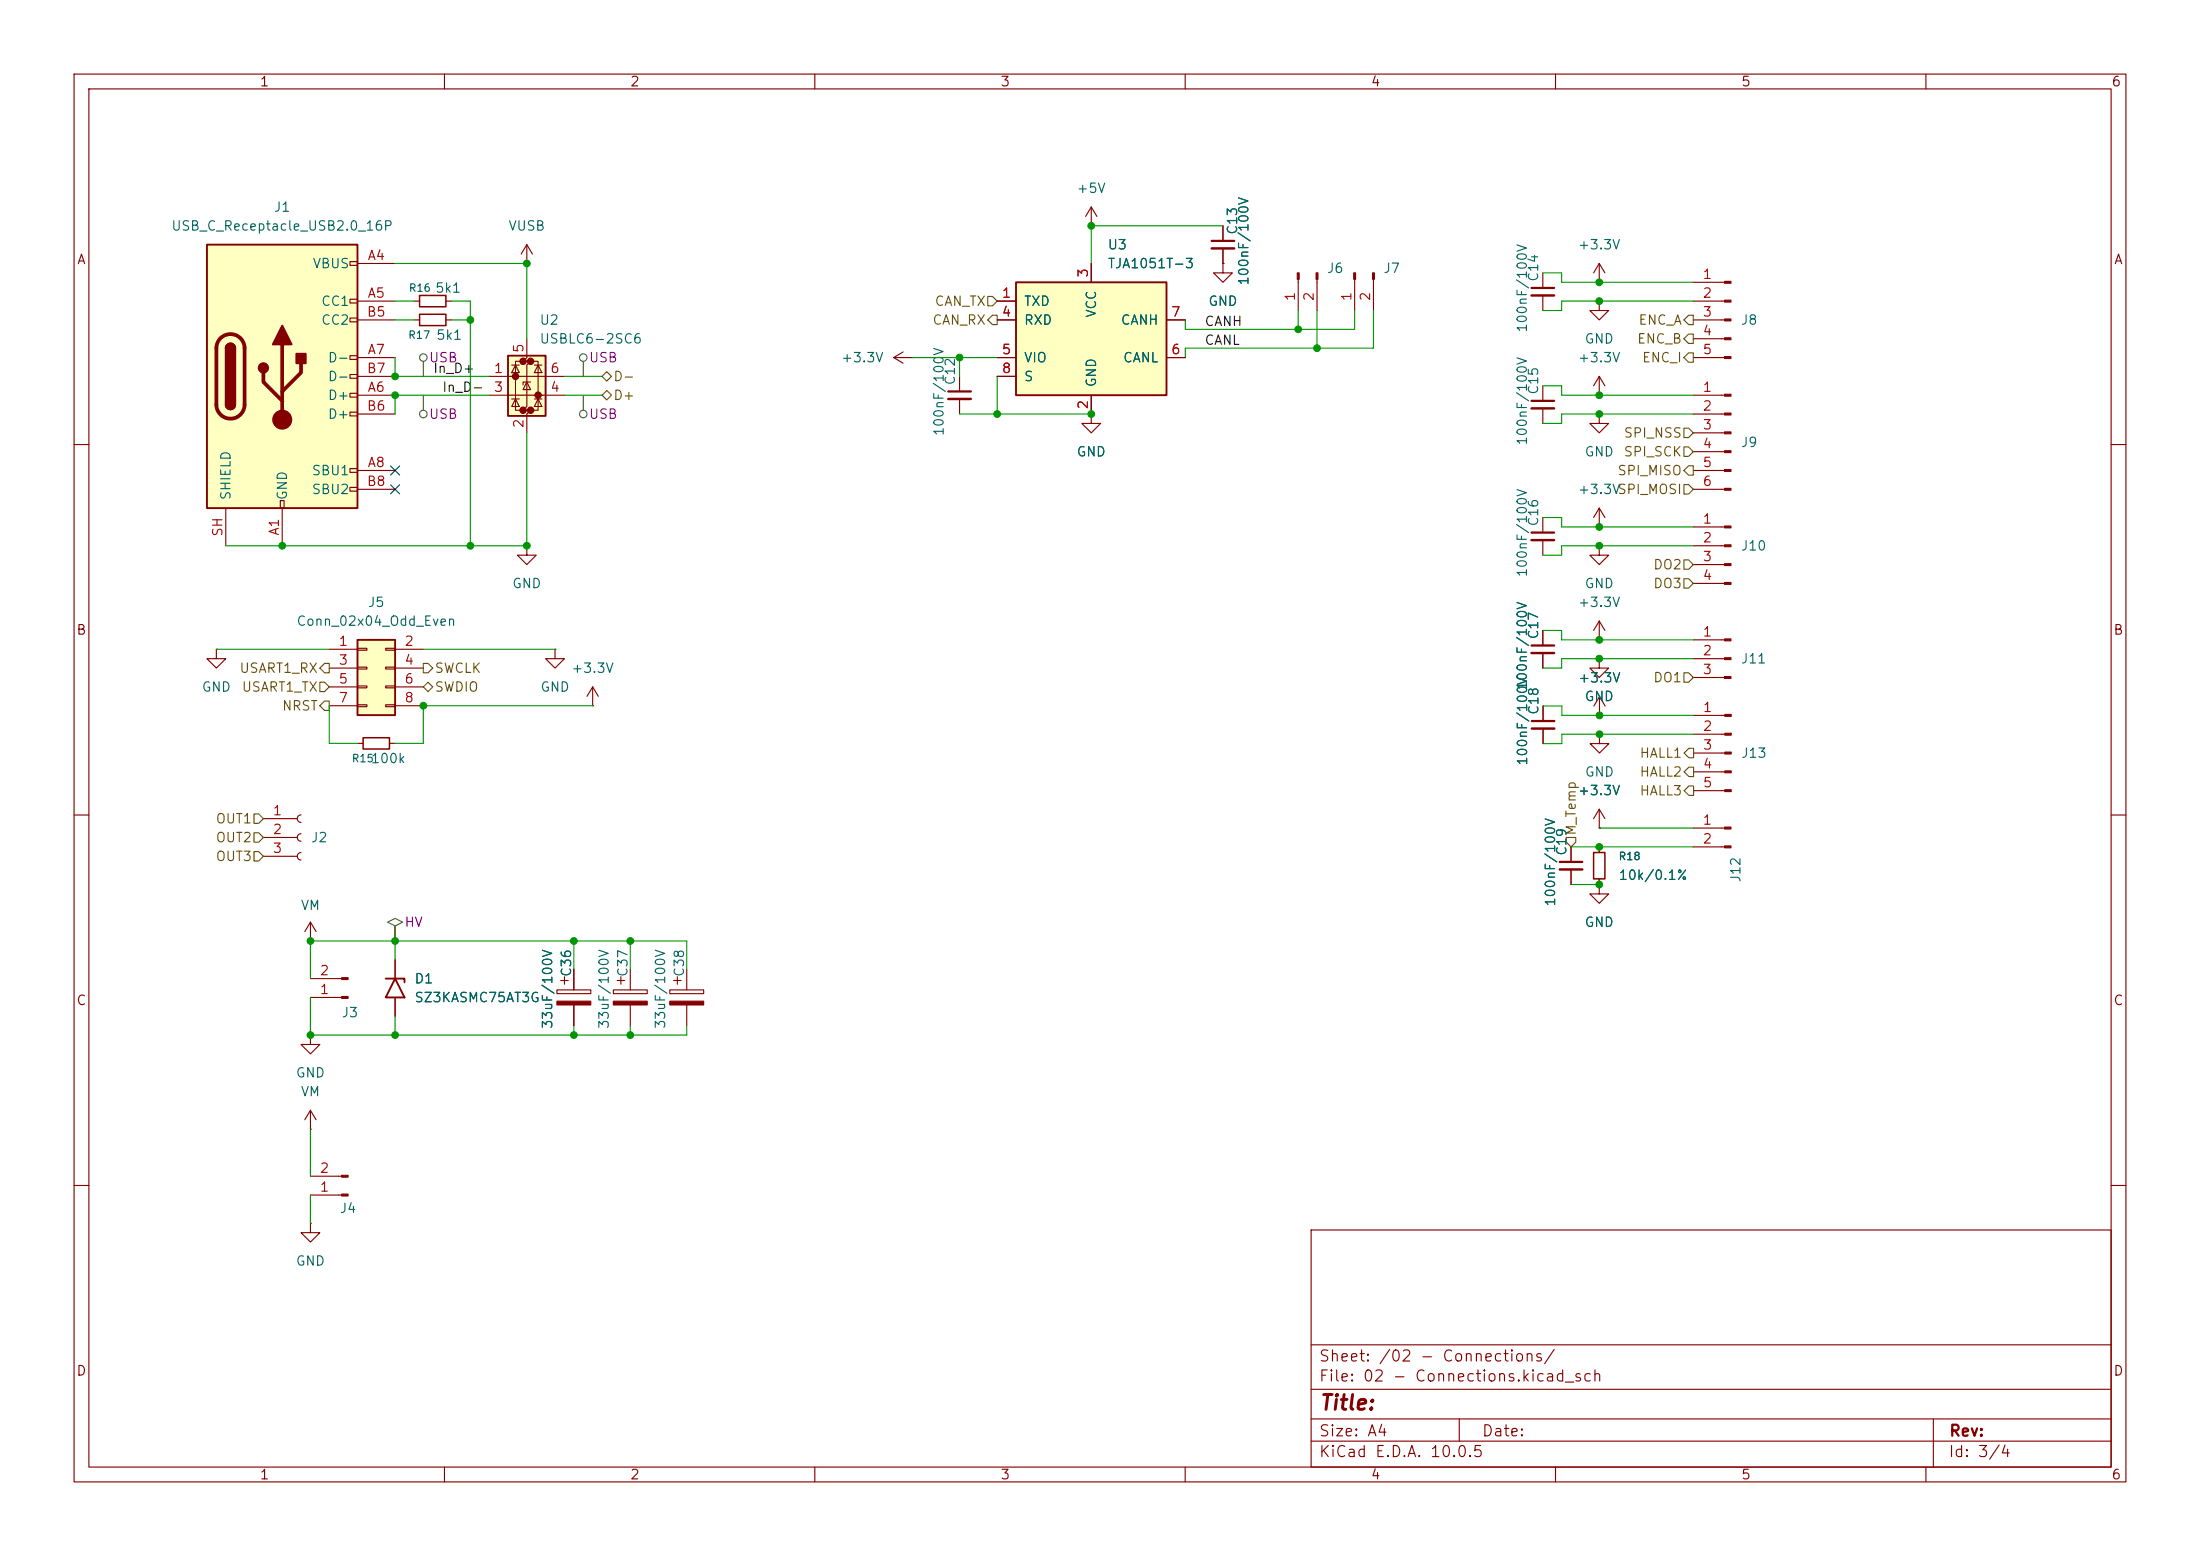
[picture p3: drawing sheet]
<svg xmlns="http://www.w3.org/2000/svg" width="297mm" height="210mm" viewBox="0 0 297 210" stroke-linecap="round" stroke-linejoin="round" font-family="sans-serif">
<g fill="none" stroke="#840000" stroke-width=".15">
<path d="M10 10h277v190h-277zM12 12h273v186h-273zM60 10v2M110 10v2M160 10v2M210 10v2M260 10v2M165.1 35.6v1.2h1.3l-1.3 1.3-1.3-1.3h1.3M165.1 35.6h.1M165.1 30.5v2M165.1 33.5v2.1M208.3 52.1v2"/>
<path d="M208.3 55.1v2.1M215.9 53.3h.1M215.9 40.6v1.3h1.3l-1.3 1.3-1.3-1.3h1.3M215.9 40.6h.1M215.9 50.8l-.8 1.3M215.9 50.8l.8 1.3M215.9 50.8v2.5M10 60h2M228.6 71.1h4.2M228.6 73.7h4.2M228.6 76.2h4.2M228.6 78.7h4.2"/>
<path d="M285 60h2M208.3 95.3v2M208.3 98.3v2.1M215.9 86.4h.1M215.9 83.8v2.6M215.9 83.8l-.8 1.3M215.9 83.8l.8 1.3M10 110h2M35.6 110.5h4.5M35.6 113h4.5M35.6 115.6h4.5M40.6 110a.51 .51 0 0 0-.5 .5 .51 .51 0 0 0 .5 .5"/>
<path d="M40.6 112.5a.51 .51 0 0 0-.5 .5 .51 .51 0 0 0 .5 .5M40.6 115.1a.51 .51 0 0 0-.5 .5 .51 .51 0 0 0 .5 .5M215.9 114.3v.8M215.9 118.6v.8M228.6 111.8h4.2M228.6 114.3h4.2M285 110h2M10 160h2M177 166h108v32h-108zM285 160h2M60 198v2M110 198v2"/>
<path d="M160 198v2M177 194.5h108M177 191.5h108M177 187.5h108M177 181.5h108M197 191.5v3M210 198v2M260 198v2M261 191.5v6.5"/>
</g>
<path d="M163.6 32.5h3M206.8 54.1h3M206.8 97.3h3" fill="none" stroke="#840000" stroke-width=".3"/>
<path d="M163.6 33.5h3M206.8 55.1h3M206.8 98.3h3" fill="none" stroke="#840000" stroke-width=".33"/>
<path d="M215.1 115.1h1.6v3.5h-1.6z" fill="none" stroke="#840000" stroke-width=".2"/>
<g fill="#840000" stroke="#840000" stroke-width=".15">
<path d="M232.8 111.6h.9v.3h-.9z"/>
<path d="M232.8 114.2h.9v.2h-.9z"/>
<path d="M232.8 71h.9v.2h-.9z"/>
<path d="M232.8 73.5h.9v.3h-.9z"/>
<path d="M232.8 76.1h.9v.2h-.9z"/>
<path d="M232.8 78.6h.9v.3h-.9z"/>
</g>
<path d="M68.6 48h5.1v8.1h-5.1z" fill="#ffffc2"/>
<g fill="#840000" stroke="#840000" stroke-width=".51">
<circle cx="69.6" cy="50.8" r=".25"/>
<circle cx="70.6" cy="48.8" r=".25"/>
<circle cx="70.6" cy="55.4" r=".25"/>
<circle cx="71.6" cy="48.8" r=".25"/>
<circle cx="71.6" cy="55.4" r=".25"/>
<circle cx="72.6" cy="53.3" r=".25"/>
</g>
<g fill="none" stroke="#840000" stroke-width=".15">
<path d="M71.1 35.6h.1M71.1 33v2.6M71.1 33l-.7 1.3M71.1 33l.8 1.3M228.6 38.1h4.2M55.9 43.2h.7M60.2 43.2h.8M66 50.8h10.2M66 53.3h10.2M69.1 53.8h1M69.1 49.3h1M69.6 49.3l.5 1h-1z"/>
<path d="M69.6 53.8l.5 1.1h-1zM70.6 48.8h-1v6.6h1M71.1 45.7v2.6l-.5 .5h1l-.5 .5v5.6l-.5 .5h1l-.5 .5v2.5M71.1 51.6l.5 1h-1zM71.6 51.6h-1v.3M71.6 48.8h1v6.6h-1M72.1 53.8h1.1M72.1 49.3h1.1M72.6 49.3l.6 1h-1.1zM72.6 53.8l.6 1.1h-1.1zM120.6 48.3h2.6M120.6 48.3l1.3 .7"/>
<path d="M121.9 47.5l-1.3 .8M123.2 48.3h.1M129.5 50.8v2M129.5 53.8v2.1M147.3 55.9v1.3h1.3l-1.3 1.2-1.3-1.2h1.3M147.3 55.9h.1M215.9 55.9v1.3h1.3l-1.3 1.2-1.3-1.2h1.3M215.9 55.9h.1M228.6 53.3h4.2M228.6 43.2h4.2M228.6 55.9h4.2M228.6 58.4h4.2"/>
<path d="M228.6 40.6h4.2M228.6 45.7h4.2M228.6 48.3h4.2M208.3 69.9v2M208.3 72.9v2M215.9 73.7v1.2h1.3l-1.3 1.3-1.3-1.3h1.3M215.9 73.7h.1M215.9 71.1h.1M215.9 68.6l-.8 1.3M215.9 68.6l.8 1.3M215.9 68.6v2.5M228.6 61h4.2"/>
<path d="M228.6 63.5h4.2M228.6 66h4.2M29.2 87.6v1.3h1.3l-1.3 1.3-1.3-1.3h1.3M29.2 87.6h.1M208.3 85.1v2M208.3 88.1v2.1M228.6 86.4h4.2M228.6 88.9h4.2M228.6 91.4h4.2M228.6 96.6h4.3M228.6 99.1h4.3M48.3 100.3h.7"/>
<path d="M52.6 100.3h.7M228.6 101.6h4.3M228.6 104.2h4.3M228.6 106.7h4.3M41.9 127h.1M41.9 139.7v1.3h1.3l-1.3 1.2-1.3-1.2h1.3M41.9 139.7h.1M41.9 124.5l-.8 1.2M41.9 124.5l.8 1.2M41.9 124.5v2.5M41.9 134.6h4.2M41.9 132.1h4.2"/>
<path d="M82.8 133.6h4.6v.5h-4.6zM83.3 132.3h1M83.8 131.8v1M85.1 130.8v2.8M85.1 135.6v2.8M90.4 133.6h4.6v.5h-4.6zM90.9 132.3h1M91.4 131.8v1M92.7 130.8v2.8M92.7 135.6v2.8M41.9 152.4h.1M41.9 149.9v2.5"/>
<path d="M41.9 158.8h4.2M41.9 149.9l-.8 1.2M41.9 149.9l.8 1.2M41.9 161.3h4.2"/>
</g>
<path d="M68.6 48h5.1v8.1h-5.1z" fill="none" stroke="#840000" stroke-width=".25"/>
<path d="M56.6 42.4h3.6v1.5h-3.6zM49 99.6h3.6v1.5h-3.6z" fill="none" stroke="#840000" stroke-width=".2"/>
<path d="M128 52.8h3.1M206.8 71.9h3M206.8 87.1h3" fill="none" stroke="#840000" stroke-width=".3"/>
<path d="M128 53.8h3.1M206.8 72.9h3M206.8 88.1h3" fill="none" stroke="#840000" stroke-width=".33"/>
<g fill="#840000" stroke="#840000" stroke-width=".15">
<path d="M232.8 53.2h.9v.3h-.9z"/>
<path d="M232.8 55.8h.9v.2h-.9z"/>
<path d="M232.8 58.3h.9v.2h-.9z"/>
<path d="M232.8 60.8h.9v.3h-.9z"/>
<path d="M232.8 63.4h.9v.2h-.9z"/>
<path d="M232.8 65.9h.9v.3h-.9z"/>
<path d="M232.8 38h.9v.2h-.9z"/>
<path d="M232.8 40.5h.9v.3h-.9z"/>
<path d="M232.8 43.1h.9v.2h-.9z"/>
<path d="M232.8 45.6h.9v.2h-.9z"/>
<path d="M232.8 48.1h.9v.3h-.9z"/>
<path d="M90.4 135.1h4.6v.5h-4.6z"/>
<path d="M46.1 161.2h.9v.2h-.9z"/>
<path d="M46.1 158.6h.9v.3h-.9z"/>
<path d="M232.8 86.2h.9v.3h-.9z"/>
<path d="M232.8 88.8h.9v.2h-.9z"/>
<path d="M232.8 91.3h.9v.3h-.9z"/>
<path d="M46.1 134.5h.9v.2h-.9z"/>
<path d="M46.1 132h.9v.2h-.9z"/>
<path d="M82.8 135.1h4.6v.5h-4.6z"/>
<path d="M232.9 96.4h.8v.3h-.8z"/>
<path d="M232.9 99h.8v.2h-.8z"/>
<path d="M232.9 101.5h.8v.3h-.8z"/>
<path d="M232.9 104h.8v.3h-.8z"/>
<path d="M232.9 106.6h.8v.2h-.8z"/>
</g>
<path d="M27.9 33h20.4v35.6h-20.4z" fill="#ffffc2"/>
<g fill="none" stroke="#840000" stroke-width=".15">
<path d="M47.2 35.3h1.1v.5h-1.1zM48.3 35.6h5M47.2 40.4h1.1v.5h-1.1zM47.2 42.9h1.1v.5h-1.1zM47.2 48h1.1v.5h-1.1zM47.2 50.5h1.1v.6h-1.1zM47.2 53.1h1.1v.5h-1.1zM47.2 55.6h1.1v.5h-1.1zM48.3 40.6h5M48.3 53.3h5M48.3 48.3h5M48.3 43.2h5"/>
<path d="M48.3 55.9h5M48.3 50.8h5M55.9 40.6h.7M60.2 40.6h.8M30.5 68.6v5.1M37.8 67.6h.6v1h-.6zM38.1 68.6v5.1M47.2 63.2h1.1v.6h-1.1zM47.2 65.8h1.1v.5h-1.1zM48.3 63.5h5M48.3 66h5M212.1 114.3v2"/>
<path d="M212.1 117.3v2.1M215.9 119.4v1.3h1.3l-1.3 1.2-1.3-1.2h1.3M215.9 119.4h.1"/>
</g>
<path d="M27.9 33h20.4v35.6h-20.4zM30.5 47a.64 .64 0 0 1 .6-.6 .64 .64 0 0 1 .6 .6M30.5 54.6a.64 .64 0 0 0 .6 .6 .64 .64 0 0 0 .6-.6" fill="none" stroke="#840000" stroke-width=".25"/>
<path d="M29.8 45.7a1.9 1.9 0 0 1 2-.5 1.9 1.9 0 0 1 1.2 1.8v7.6a1.91 1.91 0 0 1-1.9 1.9 1.91 1.91 0 0 1-1.9-1.9v-7.6a1.9 1.9 0 0 1 .6-1.3zM35.6 50.3v1.3l2.5 2.5M38.1 46.5v10.1M40.6 49v1.3l-2.5 2.5" fill="none" stroke="#840000" stroke-width=".51"/>
<g fill="#840000" stroke="#840000" stroke-width=".25">
<path d="M30.5 47h1.2v7.6h-1.2z"/>
<path d="M30.7 46.5a.64 .64 0 0 1 .7-.1 .64 .64 0 0 1 .3 .6h-1.2z"/>
<path d="M30.5 54.6h1.2a.64 .64 0 0 1-.6 .6 .64 .64 0 0 1-.6-.6z"/>
<path d="M38.1 43.9l1.3 2.6h-2.6z"/>
<path d="M40 47.8h1.3v1.2h-1.3z"/>
<circle cx="35.6" cy="49.7" r=".63"/>
</g>
<circle cx="38.1" cy="56.6" r="1.27" fill="#840000" stroke="#840000" stroke-width=".15"/>
<path d="M210.6 116.3h3" fill="none" stroke="#840000" stroke-width=".3"/>
<path d="M210.6 117.3h3" fill="none" stroke="#840000" stroke-width=".33"/>
<path d="M56.6 39.9h3.6v1.5h-3.6z" fill="none" stroke="#840000" stroke-width=".2"/>
<path d="M48.3 86.4h5v10.1h-5z" fill="#ffffc2"/>
<path d="M48.3 86.4h5v10.1h-5zM52.1 132.1h2.5v.5M53.3 132.1l1.3 2.5h-2.5z" fill="none" stroke="#840000" stroke-width=".25"/>
<g fill="none" stroke="#840000" stroke-width=".15">
<path d="M147.3 30.5h.1M147.3 27.9l-.7 1.3M147.3 27.9l.8 1.3M147.3 27.9v2.6M208.3 36.8v2.1M208.3 39.9v2M215.9 38.1h.1M215.9 35.6v2.5M215.9 35.6l-.8 1.2M215.9 35.6l.8 1.2M71.1 73.7v1.2h1.3l-1.3 1.3-1.3-1.3h1.3M71.1 73.7h.1"/>
<path d="M44.4 87.6h3.9M44.4 90.2h3.9M44.4 92.7h3.9M44.4 95.3h3.9M48.3 87.5h1.2v.3h-1.2zM48.3 90h1.2v.3h-1.2zM48.3 92.6h1.2v.2h-1.2zM48.3 95.1h1.2v.3h-1.2zM52.1 87.5h1.2v.3h-1.2zM52.1 90h1.2v.3h-1.2zM52.1 92.6h1.2v.2h-1.2zM52.1 95.1h1.2v.3h-1.2z"/>
<path d="M53.3 87.6h3.8M53.3 90.2h3.8M53.3 92.7h3.8M53.3 95.3h3.8M74.9 87.6v1.3h1.3l-1.3 1.3-1.2-1.3h1.2M74.9 87.6h.1M80 95.3h.1M80 92.7l-.8 1.3M80 92.7l.8 1.3M80 92.7v2.6M215.9 88.9v1.3h1.3l-1.3 1.2-1.3-1.2h1.3M215.9 88.9h.1"/>
<path d="M215.9 99.1v1.3h1.3l-1.3 1.2-1.2-1.2h1.2M215.9 99.1h.1M215.9 96.6h.1M215.9 94l-.7 1.3M215.9 94l.8 1.3M215.9 94v2.6M215.9 111.8h.1M215.9 109.2l-.8 1.3M215.9 109.2l.8 1.3M215.9 109.2v2.6M53.3 129.5v2.6M53.3 134.6v2.6"/>
<path d="M75.2 133.6h4.6v.5h-4.6zM75.7 132.3h1M76.2 131.8v1M77.5 130.8v2.8M77.5 135.6v2.8M41.9 165.1v1.3h1.3l-1.3 1.2-1.3-1.2h1.3M41.9 165.1h.1"/>
</g>
<path d="M75.2 135.1h4.6v.5h-4.6z" fill="#840000" stroke="#840000" stroke-width=".15"/>
<path d="M206.8 38.9h3" fill="none" stroke="#840000" stroke-width=".3"/>
<path d="M206.8 39.9h3" fill="none" stroke="#840000" stroke-width=".33"/>
<path d="M137.2 38.1h20.3v15.2h-20.3z" fill="#ffffc2"/>
<path d="M137.2 38.1h20.3v15.2h-20.3z" fill="none" stroke="#840000" stroke-width=".25"/>
<g fill="none" stroke="#840000" stroke-width=".15">
<path d="M147.3 35.6v2.5M165.1 35.6h.1M165.1 30.5v2M165.1 33.5v2.1M175.3 37.7v4.2M177.8 37.7v4.2M182.9 37.7v4.2M185.4 37.7v4.2M134.6 40.6h2.6M134.6 43.2h2.6M134.6 48.3h2.6M134.6 50.8h2.6"/>
<path d="M147.3 55.9h.1M147.3 53.3v2.6M157.5 43.2h2.5M157.5 48.3h2.5M208.3 85.1v2M208.3 88.1v2.1M208.3 95.3v2M208.3 98.3v2.1M215.9 88.9h.1M215.9 96.6h.1M212.1 114.3v2M212.1 117.3v2.1"/>
<path d="M215.9 111.8h.1M215.9 119.4h.1M215.9 114.3v.8M215.9 118.6v.8M53.3 129.5v2.6M53.3 134.6v2.6M77.5 130.8v2.8M77.5 135.6v2.8"/>
</g>
<g fill="#840000" stroke="#840000" stroke-width=".15">
<path d="M182.8 36.8h.2v.9h-.2z"/>
<path d="M185.3 36.8h.2v.9h-.2z"/>
<path d="M175.1 36.8h.3v.9h-.3z"/>
<path d="M177.7 36.8h.2v.9h-.2z"/>
</g>
<g fill="none" stroke="#484848" stroke-width=".15">
<path d="M57.1 48.8v2M57.1 53.3v2.1M78.7 48.8v2M78.7 53.3v2.1M52.3 124.5l1-.5 1.1 .5-1.1 .5v2v-2z"/>
<circle cx="57.2" cy="48.3" r=".51"/>
<circle cx="57.2" cy="55.9" r=".51"/>
<circle cx="78.7" cy="48.3" r=".51"/>
<circle cx="78.7" cy="55.9" r=".51"/>
</g>
<g fill="none" stroke="#725600" stroke-width=".15">
<path d="M81.3 50.8l.6-.6 .6 .6-.6 .6zM81.3 53.3l.6-.6 .6 .6-.6 .7zM133.3 40h.7l.6 .6-.6 .7h-.7zM134 42.5h.6v1.3h-.6l-.7-.6zM227.3 57.8h.7l.6 .6-.6 .7h-.7zM228 45.1h.6v1.3h-.6l-.7-.7zM228 47.6h.6v1.3h-.6l-.7-.6zM228 42.5h.6v1.3h-.6l-.7-.6zM227.3 65.4h.7l.6 .6-.6 .7h-.7zM227.3 60.3h.7l.6 .7-.6 .6h-.7zM227.3 78.1h.7l.6 .6-.6 .7h-.7zM227.3 75.6h.7l.6 .6-.6 .6h-.7z"/>
<path d="M228 62.9h.6v1.2h-.6l-.7-.6zM43.2 92.1h.6l.6 .6-.6 .6h-.6zM43.8 89.5h.6v1.3h-.6l-.6-.6zM43.8 94.6h.6v1.3h-.6l-.6-.6zM57.1 92.7l.7-.6 .6 .6-.6 .6zM57.1 89.5h.7l.6 .7-.6 .6h-.7zM227.3 90.8h.7l.6 .6-.6 .7h-.7zM34.3 114.9h.6l.7 .7-.7 .6h-.6zM34.3 112.4h.6l.7 .6-.7 .7h-.6zM34.3 109.9h.6l.7 .6-.7 .6h-.6zM211.5 113h1.2v.7l-.6 .6-.6-.6zM228 106.1h.6v1.2h-.6l-.6-.6z"/>
<path d="M228 101h.6v1.3h-.6l-.6-.7zM228 103.5h.6v1.3h-.6l-.6-.6z"/>
</g>
<g fill="none" stroke="#009600" stroke-width=".15">
<path d="M53.3 35.6h17.8v10.1M165.1 30.5h-17.8v5.1M208.3 36.8h2.5v1.3h17.8M53.3 40.6h2.6M53.3 48.3v2.5h12.7M53.3 43.2h2.6M61 40.6h2.5v33.1M61 43.2h2.5M66 53.3h-12.7v2.6M71.1 58.4v15.3h-40.6M76.2 53.3h5.1M76.2 50.8h5.1"/>
<path d="M123.2 48.3h11.4M129.5 55.9h17.8M129.5 48.3v2.5M134.6 50.8v5.1M175.3 41.9v2.6M177.8 41.9v5.1M182.9 41.9v2.6h-22.9v-1.3M185.4 41.9v5.1h-25.4v1.3M208.3 52.1h2.5v1.2h17.8M228.6 40.6h-17.8v1.3h-2.5M228.6 55.9h-17.8v1.3h-2.5M208.3 69.9h2.5v1.2h17.8"/>
<path d="M228.6 73.7h-17.8v1.2h-2.5M29.2 87.6h15.2M44.4 95.3v5h3.9M57.1 87.6h17.8M80 95.3h-22.9v5h-3.8M208.3 85.1h2.5v1.3h17.8M208.3 95.3h2.6v1.3h17.7M228.6 88.9h-17.8v1.3h-2.5M228.6 99.1h-17.7v1.3h-2.6M212.1 119.4h3.8M212.1 114.3h16.5M215.9 111.8h12.7"/>
<path d="M41.9 134.6v5.1h50.8v-1.3M53.3 127v2.5M53.3 137.2v2.5M77.5 127v3.8M77.5 138.4v1.3M85.1 127v3.8M85.1 138.4v1.3M92.7 130.8v-3.8h-50.8v5.1M41.9 152.4v6.4M41.9 161.3v3.8"/>
</g>
<path d="M52.7 62.9l1.2 1.2M52.7 65.4l1.2 1.2M53.9 62.9l-1.2 1.2M53.9 65.4l-1.2 1.2" fill="none" stroke="#000084" stroke-width=".15"/>
<g fill="#009600" stroke="#009600" stroke-width=".14">
<circle cx="147.3" cy="30.5" r=".46"/>
<circle cx="129.5" cy="48.3" r=".46"/>
<circle cx="53.3" cy="53.3" r=".46"/>
<circle cx="53.3" cy="50.8" r=".46"/>
<circle cx="71.1" cy="35.6" r=".46"/>
<circle cx="63.5" cy="43.2" r=".46"/>
<circle cx="134.6" cy="55.9" r=".46"/>
<circle cx="147.3" cy="55.9" r=".46"/>
<circle cx="215.9" cy="99.1" r=".46"/>
<circle cx="215.9" cy="96.6" r=".46"/>
<circle cx="215.9" cy="86.4" r=".46"/>
<circle cx="215.9" cy="88.9" r=".46"/>
<circle cx="215.9" cy="114.3" r=".46"/>
<circle cx="215.9" cy="119.4" r=".46"/>
<circle cx="71.1" cy="73.7" r=".46"/>
<circle cx="38.1" cy="73.7" r=".46"/>
<circle cx="63.5" cy="73.7" r=".46"/>
<circle cx="57.1" cy="95.3" r=".46"/>
<circle cx="215.9" cy="38.1" r=".46"/>
<circle cx="215.9" cy="55.9" r=".46"/>
<circle cx="215.9" cy="53.3" r=".46"/>
<circle cx="177.8" cy="47" r=".46"/>
<circle cx="175.3" cy="44.5" r=".46"/>
<circle cx="215.9" cy="40.6" r=".46"/>
<circle cx="215.9" cy="71.1" r=".46"/>
<circle cx="215.9" cy="73.7" r=".46"/>
<circle cx="85.1" cy="139.7" r=".46"/>
<circle cx="77.5" cy="139.7" r=".46"/>
<circle cx="41.9" cy="139.7" r=".46"/>
<circle cx="53.3" cy="139.7" r=".46"/>
<circle cx="41.9" cy="127" r=".46"/>
<circle cx="85.1" cy="127" r=".46"/>
<circle cx="77.5" cy="127" r=".46"/>
<circle cx="53.3" cy="127" r=".46"/>
</g>
<text font-size="2" fill="#840000" x="178" y="190.8">Title:</text>
<g font-size="1.5" fill="#840000">
<text x="178" y="184.1">Sheet: /02 - Connections/</text>
<text x="178" y="186.8">File: 02 - Connections.kicad_sch</text>
<text x="178" y="197">KiCad E.D.A. 10.0.5</text>
<text x="178" y="194.2">Size: A4</text>
<text x="200" y="194.2">Date:</text>
<text x="263" y="197">Id: 3/4</text>
<text x="263" y="194.2">Rev:</text>
</g>
<g font-size="1.3" fill="#840000">
<text x="35" y="12">1</text>
<text x="85" y="12">2</text>
<text x="135" y="12">3</text>
<text x="185" y="12">4</text>
<text x="235" y="12">5</text>
<text x="285" y="12">6</text>
<text x="10.3" y="36">A</text>
<text x="285.3" y="36">A</text>
<text x="10.2" y="86">B</text>
<text x="285.2" y="86">B</text>
<text x="10.2" y="136">C</text>
<text x="285.2" y="136">C</text>
<text x="10.2" y="186">D</text>
<text x="285.2" y="186">D</text>
<text x="35" y="200">1</text>
<text x="85" y="200">2</text>
<text x="135" y="200">3</text>
<text x="185" y="200">4</text>
<text x="235" y="200">5</text>
<text x="285" y="200">6</text>
</g>
<g font-size="1.3" fill="#006464">
<text x="36.9" y="28.9">J1</text>
<text x="145.3" y="26.4">+5V</text>
<text x="23" y="31.4">USB_C_Receptacle_USB2.0_16P</text>
<text x="68.5" y="31.4">VUSB</text>
<text x="149.4" y="34">U3</text>
<text x="167.3" y="31.8" transform="rotate(-90 167.3 31.8)">C13</text>
<text x="212.9" y="34">+3.3V</text>
<text x="42.1" y="36.5">VBUS</text>
<text x="43.3" y="41.6">CC1</text>
<text x="58.7" y="39.8">5k1</text>
<text x="138.1" y="41.6">TXD</text>
<text x="149.4" y="36.5">TJA1051T-3</text>
<text x="163" y="41.6">GND</text>
<text x="168.9" y="38.6" transform="rotate(-90 168.9 38.6)">100nF/100V</text>
<text x="179.1" y="37.2">J6</text>
<text x="186.7" y="37.2">J7</text>
<text x="208" y="38.1" transform="rotate(-90 208 38.1)">C14</text>
<text x="43.3" y="44.1">CC2</text>
<text x="58.8" y="46.2">5k1</text>
<text x="72.8" y="44.1">U2</text>
<text x="72.8" y="46.7">USBLC6-2SC6</text>
<text x="138.1" y="44.1">RXD</text>
<text x="148.3" y="43" transform="rotate(-90 148.3 43)">VCC</text>
<text x="151.2" y="44.1">CANH</text>
<text x="206.4" y="45" transform="rotate(-90 206.4 45)">100nF/100V</text>
<text x="213.8" y="46.7">GND</text>
<text x="234.9" y="44.1">J8</text>
<text x="44.2" y="49.2">D-</text>
<text x="44.2" y="51.8">D-</text>
<text x="113.5" y="49.2">+3.3V</text>
<text x="129.2" y="52.1" transform="rotate(-90 129.2 52.1)">C12</text>
<text x="138.1" y="49.2">VIO</text>
<text x="138.1" y="51.8">S</text>
<text x="148.3" y="52.4" transform="rotate(-90 148.3 52.4)">GND</text>
<text x="151.5" y="49.2">CANL</text>
<text x="208" y="53.4" transform="rotate(-90 208 53.4)">C15</text>
<text x="212.9" y="49.2">+3.3V</text>
<text x="44.2" y="54.3">D+</text>
<text x="44.2" y="56.8">D+</text>
<text x="127.7" y="58.9" transform="rotate(-90 127.7 58.9)">100nF/100V</text>
<text x="42" y="64.5">SBU1</text>
<text x="145.3" y="61.9">GND</text>
<text x="206.4" y="60.2" transform="rotate(-90 206.4 60.2)">100nF/100V</text>
<text x="213.8" y="61.9">GND</text>
<text x="234.9" y="60.7">J9</text>
<text x="31.4" y="67.6" transform="rotate(-90 31.4 67.6)">SHIELD</text>
<text x="39.1" y="67.6" transform="rotate(-90 39.1 67.6)">GND</text>
<text x="42" y="67">SBU2</text>
<text x="208" y="71.1" transform="rotate(-90 208 71.1)">C16</text>
<text x="212.9" y="67">+3.3VSPI_MOSI</text>
<text x="206.4" y="78" transform="rotate(-90 206.4 78)">100nF/100V</text>
<text x="234.9" y="74.6">J10</text>
<text x="49.6" y="82.2">J5</text>
<text x="69.1" y="79.7">GND</text>
<text x="212.9" y="82.2">+3.3V</text>
<text x="213.8" y="79.7">GND</text>
<text x="39.9" y="84.8">Conn_02x04_Odd_Even</text>
<text x="208" y="86.4" transform="rotate(-90 208 86.4)">C17</text>
<text x="234.9" y="89.9">J11</text>
<text x="27.1" y="93.7">GND</text>
<text x="72.9" y="93.7">GND</text>
<text x="77" y="91.1">+3.3V</text>
<text x="206.4" y="93.2" transform="rotate(-90 206.4 93.2)">100nF/100V</text>
<text x="213" y="92.4">+3.3V</text>
<text x="213.8" y="94.9">GND</text>
<text x="208" y="96.6" transform="rotate(-90 208 96.6)">C18</text>
<text x="50" y="103.3">100k</text>
<text x="206.5" y="103.4" transform="rotate(-90 206.5 103.4)">100nF/100V</text>
<text x="212.9" y="107.6">+3.3V</text>
<text x="213.9" y="105.1">GND</text>
<text x="235" y="102.6">J13</text>
<text x="41.9" y="114">J2</text>
<text x="211.8" y="115.6" transform="rotate(-90 211.8 115.6)">C19</text>
<text x="218.4" y="119.1">10k/0.1%</text>
<text x="235.3" y="119.2" transform="rotate(-90 235.3 119.2)">J12</text>
<text x="40.5" y="123.1">VM</text>
<text x="210.3" y="122.4" transform="rotate(-90 210.3 122.4)">100nF/100V</text>
<text x="213.8" y="125.4">GND</text>
<text x="77.4" y="131.9" transform="rotate(-90 77.4 131.9)">C36</text>
<text x="85" y="131.9" transform="rotate(-90 85 131.9)">C37</text>
<text x="92.7" y="131.9" transform="rotate(-90 92.7 131.9)">C38</text>
<text x="46" y="137.6">J3</text>
<text x="55.9" y="133">D1</text>
<text x="55.9" y="135.6">SZ3KASMC75AT3G</text>
<text x="74.9" y="139" transform="rotate(-90 74.9 139)">33uF/100V</text>
<text x="82.5" y="139" transform="rotate(-90 82.5 139)">33uF/100V</text>
<text x="90.1" y="139" transform="rotate(-90 90.1 139)">33uF/100V</text>
<text x="39.8" y="145.7">GND</text>
<text x="40.5" y="148.3">VM</text>
<text x="45.8" y="164">J4</text>
<text x="39.8" y="171.1">GND</text>
</g>
<g font-size="1.3" fill="#a90000">
<text x="49.5" y="35.4">A4</text>
<text x="49.5" y="40.5">A5</text>
<text x="135.2" y="40.5">1</text>
<text x="147.2" y="37.6" transform="rotate(-90 147.2 37.6)">3</text>
<text x="175.1" y="40.7" transform="rotate(-90 175.1 40.7)">1</text>
<text x="177.7" y="40.7" transform="rotate(-90 177.7 40.7)">2</text>
<text x="182.7" y="40.7" transform="rotate(-90 182.7 40.7)">1</text>
<text x="185.3" y="40.7" transform="rotate(-90 185.3 40.7)">2</text>
<text x="229.8" y="38">1</text>
<text x="229.8" y="40.5">2</text>
<text x="49.4" y="43">B5</text>
<text x="71" y="47.7" transform="rotate(-90 71 47.7)">5</text>
<text x="135.2" y="43">4</text>
<text x="158" y="43">7</text>
<text x="229.8" y="43">3</text>
<text x="229.8" y="45.6">4</text>
<text x="49.4" y="50.7">B7</text>
<text x="49.5" y="53.2">A6</text>
<text x="49.5" y="48.1">A7</text>
<text x="66.6" y="50.7">1</text>
<text x="66.6" y="53.2">3</text>
<text x="74.2" y="53.2">4</text>
<text x="74.2" y="50.7">6</text>
<text x="135.2" y="48.1">5</text>
<text x="135.2" y="50.7">8</text>
<text x="158" y="48.1">6</text>
<text x="229.8" y="53.2">1</text>
<text x="229.8" y="48.1">5</text>
<text x="49.4" y="55.7">B6</text>
<text x="71" y="57.9" transform="rotate(-90 71 57.9)">2</text>
<text x="147.2" y="55.3" transform="rotate(-90 147.2 55.3)">2</text>
<text x="229.8" y="55.7">2</text>
<text x="229.8" y="58.3">3</text>
<text x="49.4" y="65.9">B8</text>
<text x="49.5" y="63.4">A8</text>
<text x="229.8" y="60.8">4</text>
<text x="229.8" y="63.4">5</text>
<text x="229.8" y="65.9">6</text>
<text x="229.8" y="71">1</text>
<text x="30.3" y="72.5" transform="rotate(-90 30.3 72.5)">SH</text>
<text x="38" y="72.4" transform="rotate(-90 38 72.4)">A1</text>
<text x="229.8" y="73.5">2</text>
<text x="229.8" y="76.1">3</text>
<text x="229.8" y="78.6">4</text>
<text x="45.6" y="87.5">1</text>
<text x="54.5" y="87.5">2</text>
<text x="229.8" y="86.2">1</text>
<text x="229.8" y="88.8">2</text>
<text x="45.6" y="90">3</text>
<text x="45.6" y="92.6">5</text>
<text x="45.6" y="95.1">7</text>
<text x="54.5" y="90">4</text>
<text x="54.5" y="92.6">6</text>
<text x="54.5" y="95.1">8</text>
<text x="229.8" y="91.3">3</text>
<text x="229.8" y="96.4">1</text>
<text x="229.8" y="99">2</text>
<text x="229.8" y="101.5">3</text>
<text x="229.8" y="104">4</text>
<text x="229.8" y="106.6">5</text>
<text x="36.7" y="110.4">1</text>
<text x="36.7" y="112.9">2</text>
<text x="229.8" y="111.6">1</text>
<text x="36.7" y="115.4">3</text>
<text x="229.8" y="114.2">2</text>
<text x="43.1" y="131.9">2</text>
<text x="43.1" y="134.5">1</text>
<text x="43.1" y="161.2">1</text>
<text x="43.1" y="158.6">2</text>
</g>
<g font-size="1.3" fill="#725600">
<text x="126.1" y="41.6">CAN_TX</text>
<text x="125.8" y="44.1">CAN_RX</text>
<text x="220.9" y="46.7">ENC_B</text>
<text x="221.1" y="44.1">ENC_A</text>
<text x="82.7" y="51.8">D-</text>
<text x="221.6" y="49.2">ENC_I</text>
<text x="82.7" y="54.3">D+</text>
<text x="219.1" y="59.4">SPI_NSS</text>
<text x="218.3" y="64.5">SPI_MISO</text>
<text x="219.1" y="61.9">SPI_SCK</text>
<text x="223.1" y="77.2">DO2</text>
<text x="223.1" y="79.7">DO3</text>
<text x="32.2" y="91.1">USART1_RX</text>
<text x="32.5" y="93.7">USART1_TX</text>
<text x="58.6" y="93.7">SWDIO</text>
<text x="58.6" y="91.1">SWCLK</text>
<text x="223.1" y="92.4">DO1</text>
<text x="38" y="96.2">NRST</text>
<text x="221.3" y="107.7">HALL3</text>
<text x="221.3" y="102.6">HALL1</text>
<text x="221.3" y="105.1">HALL2</text>
<text x="29" y="114">OUT2</text>
<text x="29" y="111.5">OUT1</text>
<text x="213.1" y="112.9" transform="rotate(-90 213.1 112.9)">M_Temp</text>
<text x="29" y="116.5">OUT3</text>
</g>
<g font-size="1.3" fill="#0f0f0f">
<text x="162.5" y="44.3">CANH</text>
<text x="162.5" y="46.9">CANL</text>
<text x="58.4" y="50.7">In_D+</text>
<text x="59.6" y="53.2">In_D-</text>
</g>
<g font-size="1.3" fill="#840084">
<text x="57.8" y="49.2">USB</text>
<text x="79.4" y="49.2">USB</text>
<text x="57.8" y="56.8">USB</text>
<text x="79.4" y="56.8">USB</text>
<text x="54.5" y="125.4">HV</text>
</g>
<g font-size="1" fill="#006464">
<text x="55.1" y="39.6">R16</text>
<text x="55" y="46">R17</text>
<text x="47.4" y="103.1">R15</text>
<text x="218.4" y="116.3">R18</text>
</g>
</svg>
